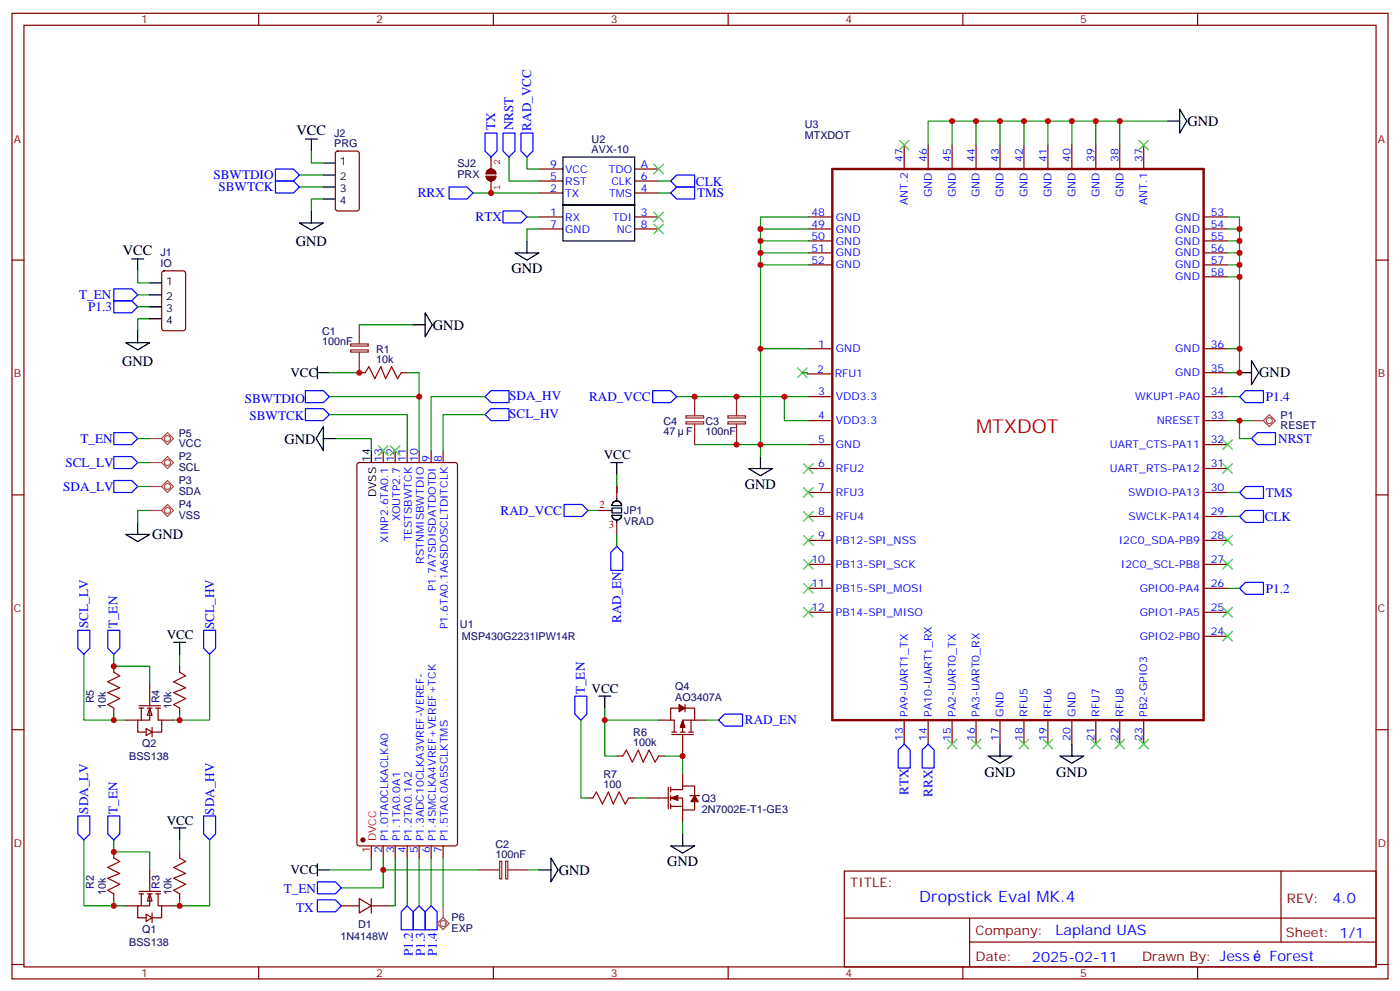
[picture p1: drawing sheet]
<svg xmlns="http://www.w3.org/2000/svg" width="412mm" height="292mm" viewBox="0 0 412 292" stroke-linecap="round" stroke-linejoin="round" font-family="sans-serif">
<path d="M107.6 109.7l1.1-1.7 1.7 3.5 1.8-3.5 1.4 3.5 1.8-3.5 1.7 3.5 1.1-1.8" fill="none" stroke="#a10000" stroke-width=".35"/>
<path d="M105.8 109.7h1.8M118.2 109.7h1.7" fill="none" stroke="#870000" stroke-width=".35"/>
<path d="M105.8 95.6v5.7M103.3 103h5.2v.7h-5.2zM103.3 101.3h5.2v.6h-5.2zM105.8 103.8v5.9M141.1 256.2h6M147.2 253.6h.6v5.2h-.6zM148.9 253.6h.7v5.2h-.7zM149.6 256.2h5.6" fill="none" stroke="#8c2424" stroke-width=".35"/>
<path d="M155.2 256.2h3.5" fill="none" stroke="#008700" stroke-width=".35"/>
<g fill="#fff" stroke="#870000" stroke-width=".35">
<path d="M44.1 263.2l.7 2.1h-1.4z"/>
<path d="M43 269.2l1.8 1.1-1.8 1z"/>
</g>
<g fill="none" stroke="#870000" stroke-width=".35">
<path d="M33.5 196.2v1.7M52.9 196.2v1.7M33.5 208.5v1.8M52.9 208.5v1.8M33.5 250.9v1.7M44.1 256.2v6.3M52.9 250.9v1.7M33.5 263.2v1.8M37 266.7h3.6M40.9 262.5h6.4M40.9 263.2h1.4M41.6 263.2v3.5"/>
<path d="M43.4 263.2h1.4M44.1 263.2v3.5h-3.5v3.6h2.4M44.8 268.9v2.8M45.9 263.2h1.4M46.6 263.2v3.5h1v3.6h-2.8M47.6 266.7h3.6M52.9 263.2v1.8"/>
</g>
<path d="M33.5 197.9l1.8 1.1-3.6 1.8 3.6 1.7-3.6 1.4 3.6 1.8-3.6 1.8 1.8 1M52.9 197.9l1.8 1.1-3.5 1.8 3.5 1.7-3.5 1.4 3.5 1.8-3.5 1.8 1.7 1M33.5 252.6l1.8 1.1-3.6 1.7 3.6 1.8-3.6 1.4 3.6 1.8-3.6 1.7 1.8 1.1M52.9 252.6l1.8 1.1-3.5 1.7 3.5 1.8-3.5 1.4 3.5 1.8-3.5 1.7 1.7 1.1" fill="none" stroke="#a10000" stroke-width=".35"/>
<path d="M24.7 192.7v19.4h8.8M33.5 192.7v3.5h10.6v5.3M52.9 192.7v3.5M61.7 192.7v19.4h-8.8M33.5 210.3v1.8h3.5M52.9 210.3v1.8h-1.7M24.7 247.3v19.4h8.8M33.5 247.3v3.6h10.6v5.3M52.9 247.3v3.6M61.7 247.3v19.4h-8.8M33.5 265v1.7h3.5M52.9 265v1.7h-1.7" fill="none" stroke="#008700" stroke-width=".35"/>
<path d="M51.2 189.1h3.5M52.9 189.1v3.6M51.2 243.8h3.5M52.9 243.8v3.5" fill="none" stroke="#000" stroke-width=".35"/>
<path d="M31.7 185.6h3.6v5.3l-1.8 1.8-1.8-1.8zM22.9 240.3h3.6v5.3l-1.8 1.7-1.8-1.7zM31.7 240.3h3.6v5.3l-1.8 1.7-1.8-1.7zM60 240.3h3.5v5.3l-1.8 1.7-1.7-1.7z" fill="none" stroke="#00f" stroke-width=".35"/>
<g fill="#fff" stroke="#870000" stroke-width=".35">
<path d="M44.1 208.5l.7 2.1h-1.4z"/>
<path d="M43 214.5l1.8 1.1-1.8 1z"/>
</g>
<g fill="none" stroke="#870000" stroke-width=".35">
<path d="M3.5 3.9h405.4v284.4h-405.4zM7.1 7.4h398.2v277.3h-398.2zM76.2 3.9v3.5M145.3 3.9v3.5M214.5 3.9v3.5M283.6 3.9v3.5M352.8 3.9v3.5M99 44.7l.5-.2h5.6l.7 .4v16.5l-.4 .7h-5.9l-.7-.4v-16.5zM158.7 56.8h7.1M158.7 53.3h7.1M158.7 49.8h7.1M187 56.8h7"/>
<path d="M187 53.3h7M187 49.8h7M266.3 42.7v7.1M273.4 42.7v7.1M280.5 42.7v7.1M287.5 42.7v7.1M294.6 42.7v7.1M301.6 42.7v7.1M308.7 42.7v7.1M315.7 42.7v7.1M322.8 42.7v7.1M329.8 42.7v7.1"/>
<path d="M336.9 42.7v7.1M3.5 76.6h3.6M47.9 80l.4-.2h5.7l.6 .4 .1 16.5-.5 .6-5.9 .1-.6-.5-.1-16.4zM158.7 63.9h7.1M158.7 67.4h7.1M187 63.9h7M187 67.4h7M238.1 63.9h7.1M238.1 67.4h7.1M238.1 70.9h7.1M238.1 74.5h7.1M238.1 78h7.1"/>
<path d="M354.5 63.9h7.1M354.5 67.4h7.1M354.5 70.9h7.1M354.5 74.5h7.1M354.5 78h7.1M405.3 76.6h3.6M354.5 81.5h7.1M237.8 110.1h7M238.1 116.8h7.1M238.1 102.7h7.1M354.5 116.8h7.1M354.5 109.7h7.1"/>
<path d="M354.5 102.7h7.1M105.4 136.4l.4-.2h28.3l.6 .4 .1 111.8-.5 .6-28.5 .1-.6-.5-.1-111.7zM112.9 132.7v3.5M116.4 132.7v3.5M119.9 132.7v3.5M123.5 132.7v3.5M127 132.7v3.5M130.5 132.7v3.5M238.1 123.9h7.1M238.1 138h7.1M238.1 130.9h7.1M354.5 123.9h7.1"/>
<path d="M354.5 138h7.1M354.5 130.9h7.1M3.5 145.7h3.6M238.1 152.1h7.1M238.1 145h7.1M238.1 159.1h7.1M354.5 152.1h7.1M354.5 145h7.1M354.5 159.1h7.1M405.3 145.7h3.6M238.1 173.2h7.1M238.1 166.2h7.1"/>
<path d="M354.5 173.2h7.1M354.5 166.2h7.1M238.1 180.3h7.1M354.5 187.4h7.1M354.5 180.3h7.1M3.5 214.9h3.6M37 212.1h3.6M40.9 207.8h6.4M40.9 208.5h1.4M41.6 208.5v3.6M43.4 208.5h1.4M44.1 208.5v3.6h-3.5v3.5h2.4"/>
<path d="M44.1 201.5v6.3M44.8 214.2v2.8M45.9 208.5h1.4M46.6 208.5v3.6h1v3.5h-2.8M47.6 212.1h3.6M194 212.1h3.6M197.9 216.3h6.4M197.9 215.6h1.4M200 208.5h-2.4v3.6h1v3.5M200.4 215.6h1.4M201.1 216.3v6.3M201.8 208.5h2.8v3.6"/>
<path d="M201.8 207.5v2.1M202.8 215.6h1.5M203.6 212.1v3.5M204.6 212.1h-3.5v3.5M204.6 212.1h3.5M266.3 212.1v7M273.4 212.1v7M280.5 212.1v7M287.5 212.1v7M294.6 212.1v7M301.6 212.1v7M308.7 212.1v7"/>
<path d="M315.7 212.1v7M322.8 212.1v7M329.8 212.1v7M336.9 212.1v7M405.3 214.9h3.6M172.9 235h1.7M181.7 222.6h1.7M185.2 235h1.8M190.5 235h6.3M194 222.6h1.8M196.8 231.8v6.4M197.6 235h3.5v3.5h3.5v-2.5"/>
<path d="M197.6 232.5h3.5v-1h3.5v2.8M197.6 231.8v1.4M197.6 234.3v1.4M197.6 236.7v1.5M197.6 237.5h3.5M201.1 227.9v3.6M201.1 238.5v3.5M203.2 234.3h2.8M112.9 249.1v3.5M116.4 249.1v3.5M119.9 249.1v3.5M123.5 249.1v3.5"/>
<path d="M127 249.1v3.5M130.5 249.1v3.5M248.7 256.5h156.6v28.2h-156.6zM377.3 256.5v20.9M100.5 266.7h5.3M105.8 264.6l3.6 2.1-3.6 2.2zM109.4 264.6v4.3M109.4 266.7h5.3M248.7 270.4h156.5M285.6 277.4h119.6M285.6 270.4v14.1M3.5 284h3.6"/>
<path d="M76.2 284.7v3.6M145.3 284.7v3.6M214.5 284.7v3.6M283.6 284.7v3.6M352.8 284.7v3.6M405.3 284h3.6"/>
</g>
<g fill="none" stroke="#00f" stroke-width=".35">
<path d="M142.9 39.2h3.5v5.3l-1.8 1.7-1.7-1.7zM148.2 39.2h3.5v5.3l-1.8 1.7-1.7-1.7zM153.5 39.2h3.5v5.3l-1.8 1.7-1.7-1.7zM81.1 53.3h5.3l1.8 1.8-1.8 1.7h-5.3zM81.1 49.8h5.3l1.8 1.7-1.8 1.8h-5.3zM132.3 55.1h5.3l1.7 1.7-1.7 1.8h-5.3zM197.6 53.3l1.7-1.8h5.3v3.6h-5.3zM199.3 55.1h5.3v3.5h-5.3l-1.7-1.8zM148.2 62.1h5.3l1.7 1.8-1.7 1.8h-5.3zM33.5 88.6h5.3l1.8 1.7-1.8 1.8h-5.3zM33.5 85.1h5.3l1.8 1.7-1.8 1.8h-5.3zM90 115h5.2l1.8 1.8-1.8 1.8h-5.2z"/>
<path d="M142.9 116.8l1.7-1.8h5.3v3.6h-5.3zM192.3 115h5.3l1.7 1.8-1.7 1.8h-5.3zM365.1 116.8l1.8-1.8h5.3v3.6h-5.3zM33.5 134.4h5.3l1.8 1.8-1.8 1.8h-5.3zM33.5 127.4h5.3l1.8 1.8-1.8 1.7h-5.3zM90 120.3h5.2l1.8 1.8-1.8 1.8h-5.2zM142.9 122.1l1.7-1.8h5.3v3.6h-5.3zM368.7 129.2l1.7-1.8h5.3v3.5h-5.3zM33.5 141.5h5.3l1.8 1.8-1.8 1.7h-5.3zM166.2 148.6h5.2l1.8 1.7-1.8 1.8h-5.2zM365.1 145l1.8-1.7h5.3v3.5h-5.3zM365.1 152.1l1.8-1.8h5.3v3.5h-5.3z"/>
<path d="M181.7 160.9l1.7 1.8v5.3h-3.5v-5.3zM365.1 173.2l1.8-1.7h5.3v3.5h-5.3zM22.9 185.6h3.6v5.3l-1.8 1.8-1.8-1.8zM60 185.6h3.5v5.3l-1.8 1.8-1.7-1.8zM169.3 205h3.6v5.3l-1.8 1.8-1.8-1.8zM211.7 212.1l1.7-1.8h5.3v3.5h-5.3zM266.3 219.1l1.8 1.8v5.3h-3.5v-5.3zM273.4 219.1l1.8 1.8v5.3h-3.6v-5.3zM93.5 259.7h5.3l1.7 1.7-1.7 1.8h-5.3zM93.5 265h5.3l1.7 1.7-1.7 1.8h-5.3zM119.9 266.7l1.8 1.8v5.3h-3.5v-5.3zM123.5 266.7l1.7 1.8v5.3h-3.5v-5.3z"/>
<path d="M127 266.7l1.8 1.8v5.3h-3.6v-5.3z"/>
</g>
<g fill="none" stroke="#000" stroke-width=".35">
<path d="M344 35.7h3.5M347.5 32.1l2.1 3.6-2.1 3.5zM90 41h3.5M91.7 41v3.5M95.2 48h3.6M95.2 51.5h3.6M95.2 55.1h3.6M95.2 58.6h3.6M165.8 46.2h21.2v24.7h-21.2zM38.8 76.2h3.5M40.6 76.2v3.6M88.2 65.7h7l-3.5 2.1z"/>
<path d="M91.7 62.1v3.6M151.7 74.5h7l-3.5 2.1zM155.2 70.9v3.6M187 60.4h-21.2h21.2M40.6 97.4v3.5M44.1 83.3h3.5M44.1 86.8h3.5M44.1 90.3h3.5M44.1 93.9h3.5M121.7 95.6h3.5M125.2 92.1l2.2 3.5-2.2 3.6zM37 100.9h7.1l-3.5 2.1z"/>
<path d="M93.5 109.7h3.5M93.5 108v3.5M365.1 109.7h3.6M368.7 106.2l2.1 3.5-2.1 3.6zM95.2 125.6v7.1l-2.1-3.5zM95.2 129.2h3.6M109.4 132.7v3.5M179.9 136.2h3.5M181.7 136.2v3.5M220.5 138h7l-3.5 2.1zM224 134.4v3.6M37 157.4h7.1l-3.5 2.1z"/>
<path d="M40.6 153.8v3.6M179.9 150.3h.4M180.3 149.6h2.8v1.4h-2.8zM180.3 151.7h2.8a1.41 1.41 0 0 1-1.4 1.4 1.41 1.41 0 0 1-1.4-1.4zM180.5 148.1a1.41 1.41 0 0 1 1.6-.5 1.41 1.41 0 0 1 1 1.3h-2.8zM181.7 146.8v.7M181.7 153.1v.7M176.4 205h3.5M178.2 205v3.5M294.6 219.1v3.5M315.7 219.1v3.5M291 222.6h7.1l-3.5 2.2z"/>
<path d="M312.2 222.6h7.1l-3.6 2.2zM93.5 256.2h3.5M93.5 254.4v3.5M158.7 256.2h3.6M162.3 252.6l2.1 3.6-2.1 3.5zM197.6 249.1h7l-3.5 2.1zM201.1 245.6v3.5"/>
</g>
<path d="M245.2 49.8h109.3v162.3h-109.3z" fill="none" stroke="#870000" stroke-width=".71"/>
<g fill="#850000" stroke="#850000" stroke-width=".35">
<path d="M143.2 51.9h2.8a1.41 1.41 0 0 1-1.4 1.4 1.41 1.41 0 0 1-1.4-1.4z"/>
<path d="M143.5 50.4a1.41 1.41 0 0 1 1.6-.6 1.41 1.41 0 0 1 .9 1.4h-2.8z"/>
</g>
<path d="M143.2 51.9h2.8a1.41 1.41 0 0 1-1.4 1.4 1.41 1.41 0 0 1-1.4-1.4zM143.5 50.4a1.41 1.41 0 0 1 1.6-.6 1.41 1.41 0 0 1 .9 1.4h-2.8zM144.6 46.2v3.6M144.6 53.3v3.5M176.4 150.3h3.5M181.7 143.3v3.5M181.7 153.8v3.6" fill="none" stroke="#850000" stroke-width=".35"/>
<g fill="none" stroke="#008700" stroke-width=".35">
<path d="M280.5 35.7v7M287.5 35.7v7M294.6 35.7v7M301.6 35.7v7M308.7 35.7v7M315.7 35.7v7M322.8 35.7v7M329.8 35.7v7M344 35.7h-70.6v7M88.2 55.1h7M88.2 51.5h7M91.7 44.5v3.5h3.5"/>
<path d="M95.2 58.6h-3.5v3.5M139.3 56.8h19.4M149.9 46.2v7.1h8.8M155.2 46.2v3.6h3.5M194 56.8h3.6M194 53.3h3.6M40.6 79.8v3.5h3.5M155.2 63.9h3.5M158.7 67.4h-3.5v3.5M224 74.5h14.1M224 70.9h14.1M224 67.4h14.1"/>
<path d="M238.1 78h-14.1v24.7M238.1 63.9h-14.1v14.1M361.6 63.9h3.5v38.8M361.6 78h3.5M361.6 74.5h3.5M361.6 70.9h3.5M361.6 67.4h3.5M40.6 86.8h3.5M40.6 90.3h3.5M44.1 93.9h-3.5v3.5M105.8 95.6h15.9M361.6 81.5h3.5"/>
<path d="M97 116.8h26.5v15.9M97 109.7h8.8M119.9 109.7h3.6v7.1M142.9 116.8h-15.9v15.9M199.3 116.8h38.8M231.1 116.8v7.1h7M236.4 109.7h1.4v.4M238.1 102.7h-14.1v31.7M361.6 102.7h3.5v7h-3.5M361.6 116.8h3.5M40.6 136.2h3.5M40.6 129.2h3.5"/>
<path d="M97 122.1h22.9v10.6M98.8 129.2h10.6v3.5M142.9 122.1h-12.4v10.6M181.7 139.7v3.6M204.6 130.9h33.5M361.6 123.9h7.1M365.1 123.9v5.3h3.6M40.6 143.3h3.5M44.1 150.3h-3.5v3.5M173.2 150.3h3.2M181.7 157.4v3.5M361.6 152.1h3.5"/>
<path d="M361.6 145h3.5M361.6 173.2h3.5M171.1 212.1v22.9h1.8M178.2 208.5v14.1h3.5M178.2 212.1h15.8M208.1 212.1h3.6M187 235h3.5M195.8 222.6h5.3v5.3M109.4 252.6v3.6h-12.4M112.9 252.6v8.8h-12.4M112.9 256.2h28.2M116.4 252.6v14.1h-1.7"/>
<path d="M119.9 252.6v14.1M123.5 252.6v14.1M127 252.6v14.1M130.5 252.6v14.1M201.1 242v3.6"/>
</g>
<g fill="none" stroke="#3c3" stroke-width=".35">
<path d="M192.6 48.4l2.8 2.8M195.4 48.4l-2.8 2.8M264.9 41.3l2.9 2.8M267.8 41.3l-2.9 2.8M335.5 41.3l2.8 2.8M338.3 41.3l-2.8 2.8M192.6 66l2.8 2.8M192.6 62.5l2.8 2.8M195.4 66l-2.8 2.8M195.4 62.5l-2.8 2.8M234.9 108.3l2.9 2.9M237.8 108.3l-2.9 2.9"/>
<path d="M111.5 131.3l2.8 2.8M114.3 131.3l-2.8 2.8M115 131.3l2.8 2.8M117.8 131.3l-2.8 2.8M236.7 136.6l2.8 2.8M239.5 136.6l-2.8 2.8M360.2 129.5l2.8 2.8M360.2 136.6l2.8 2.8M363 136.6l-2.8 2.8M363 129.5l-2.8 2.8M236.7 157.7l2.8 2.8M236.7 150.7l2.8 2.8"/>
<path d="M236.7 143.6l2.8 2.8M239.5 157.7l-2.8 2.8M239.5 150.7l-2.8 2.8M239.5 143.6l-2.8 2.8M360.2 157.7l2.8 2.8M363 157.7l-2.8 2.8M236.7 178.9l2.8 2.8M236.7 171.8l2.8 2.9M236.7 164.8l2.8 2.8M239.5 178.9l-2.8 2.8M239.5 171.8l-2.8 2.9M239.5 164.8l-2.8 2.8"/>
<path d="M360.2 164.8l2.8 2.8M360.2 178.9l2.8 2.8M363 164.8l-2.8 2.8M363 178.9l-2.8 2.8M360.2 185.9l2.8 2.9M363 185.9l-2.8 2.9M279 217.7l2.9 2.8M281.9 217.7l-2.9 2.8M286.1 217.7l2.8 2.8M288.9 217.7l-2.8 2.8M300.2 217.7l2.8 2.8M303 217.7l-2.8 2.8"/>
<path d="M307.3 217.7l2.8 2.8M310.1 217.7l-2.8 2.8M321.4 217.7l2.8 2.8M324.2 217.7l-2.8 2.8M328.4 217.7l2.9 2.8M331.3 217.7l-2.9 2.8M335.5 217.7l2.8 2.8M338.3 217.7l-2.8 2.8"/>
</g>
<g fill="none" stroke="#a64a4a" stroke-width=".35">
<path d="M44.1 136.2h3.5M44.1 129.2h3.5M47.6 136.2l1.7-1.8 1.8 1.8-1.8 1.8zM47.6 129.2l1.7-1.8 1.8 1.8-1.8 1.7zM368.7 123.9h3.4M373.9 122.1l1.8 1.8-1.8 1.7-1.8-1.7zM44.1 150.3h3.5M44.1 143.3h3.5M47.6 150.3l1.7-1.7 1.8 1.7-1.8 1.8zM47.6 143.3l1.7-1.8 1.8 1.8-1.8 1.7zM130.5 270.2l1.8 1.8-1.8 1.7-1.7-1.7zM130.5 266.7v3.5"/>
<circle cx="49.3" cy="136.2" r=".88"/>
<circle cx="49.3" cy="129.2" r=".88"/>
<circle cx="373.9" cy="123.9" r=".88"/>
<circle cx="49.3" cy="150.3" r=".88"/>
<circle cx="49.3" cy="143.3" r=".88"/>
<circle cx="130.5" cy="272" r=".88"/>
</g>
<g fill="#870000" stroke="#870000" stroke-width=".35">
<path d="M204.6 234.3l1.1 1.7h-2.1z"/>
<path d="M197.6 235l2.1-.7v1.4z"/>
<path d="M201.1 212.1l.7 2.1h-1.4z"/>
<path d="M200 207.5l1.8 1-1.8 1.1z"/>
<circle cx="106.9" cy="247.3" r=".53"/>
</g>
<path d="M109.4 249.1v3.5" fill="none" stroke="#f00" stroke-width=".35"/>
<path d="M204.6 116.8v5.6M217 116.8v5.6M202.1 124.2h5.2v.6h-5.2zM202.1 122.4h5.2v.7h-5.2zM204.6 124.9v6M214.4 124.2h5.2v.6h-5.2zM214.4 122.4h5.2v.7h-5.2zM217 124.9v6" fill="none" stroke="#8c2424" stroke-width=".35"/>
<path d="M174.6 235l1.1-1.8 1.7 3.5 1.8-3.5 1.4 3.5 1.8-3.5 1.7 3.5 1.1-1.7M183.4 222.6l1.1-1.7 1.8 3.5 1.7-3.5 1.4 3.5 1.8-3.5 1.8 3.5 1-1.8" fill="none" stroke="#a10000" stroke-width=".35"/>
<g fill="#c00">
<circle cx="33.5" cy="250.9" r=".88"/>
<circle cx="33.5" cy="266.7" r=".88"/>
<circle cx="52.9" cy="266.7" r=".88"/>
<circle cx="52.9" cy="212.1" r=".88"/>
<circle cx="33.5" cy="212.1" r=".88"/>
<circle cx="33.5" cy="196.2" r=".88"/>
<circle cx="280.5" cy="35.7" r=".88"/>
<circle cx="287.5" cy="35.7" r=".88"/>
<circle cx="294.6" cy="35.7" r=".88"/>
<circle cx="301.6" cy="35.7" r=".88"/>
<circle cx="308.7" cy="35.7" r=".88"/>
<circle cx="315.7" cy="35.7" r=".88"/>
<circle cx="322.8" cy="35.7" r=".88"/>
<circle cx="329.8" cy="35.7" r=".88"/>
<circle cx="365.1" cy="109.7" r=".88"/>
<circle cx="365.1" cy="102.7" r=".88"/>
<circle cx="365.1" cy="81.5" r=".88"/>
<circle cx="365.1" cy="78" r=".88"/>
<circle cx="365.1" cy="74.5" r=".88"/>
<circle cx="365.1" cy="70.9" r=".88"/>
<circle cx="365.1" cy="67.4" r=".88"/>
<circle cx="231.1" cy="116.8" r=".88"/>
<circle cx="224" cy="130.9" r=".88"/>
<circle cx="224" cy="102.7" r=".88"/>
<circle cx="224" cy="78" r=".88"/>
<circle cx="224" cy="67.4" r=".88"/>
<circle cx="224" cy="74.5" r=".88"/>
<circle cx="224" cy="70.9" r=".88"/>
<circle cx="112.9" cy="256.2" r=".88"/>
<circle cx="105.8" cy="109.7" r=".88"/>
<circle cx="123.5" cy="116.8" r=".88"/>
<circle cx="365.1" cy="123.9" r=".88"/>
<circle cx="144.6" cy="56.8" r=".88"/>
<circle cx="217" cy="116.8" r=".88"/>
<circle cx="204.6" cy="116.8" r=".88"/>
<circle cx="217" cy="130.9" r=".88"/>
<circle cx="178.2" cy="212.1" r=".88"/>
<circle cx="201.1" cy="222.6" r=".88"/>
</g>
<text font-size="5.6" fill="#f00" x="287.5" y="127.4">MTXDOT</text>
<text font-size="4.6" fill="#00f" x="270.8" y="265.5">Dropstick Eval MK.4</text>
<g font-size="4.2">
<text x="87.4" y="39.9">VCC</text>
<text x="349.8" y="37.1">GND</text>
<text x="36.2" y="75.2">VCC</text>
<text x="87.1" y="72.4">GND</text>
<text x="150.6" y="80.5">GND</text>
<text x="127.5" y="97.1">GND</text>
<text x="36" y="107.6">GND</text>
<text x="370.9" y="111.2">GND</text>
<text x="83.8" y="130.6">GND</text>
<text x="219.4" y="144.1">GND</text>
<text x="44.8" y="158.8">GND</text>
<text x="290" y="228.7">GND</text>
<text x="311.1" y="228.7">GND</text>
<text x="164.6" y="257.6">GND</text>
<text x="196.5" y="255.2">GND</text>
</g>
<g font-size="4.2" fill="#00f">
<text x="392.5" y="265.8">4.0</text>
<text x="310.9" y="275.3">Lapland UAS</text>
<text x="304" y="283.1">2025-02-11</text>
<text x="373.9" y="283.1">Forest</text>
</g>
<g font-size="3.9" fill="#00f">
<text x="145.9" y="38.2" transform="rotate(-90 145.9 38.2)">TX</text>
<text x="151.2" y="38.4" transform="rotate(-90 151.2 38.4)">NRST</text>
<text x="156.5" y="38.5" transform="rotate(-90 156.5 38.5)">RAD_VCC</text>
<text x="62.9" y="52.8">SBWTDIO</text>
<text x="64.4" y="56.4">SBWTCK</text>
<text x="123.1" y="58.1">RRX</text>
<text x="205" y="54.7">CLK</text>
<text x="205.3" y="58.1">TMS</text>
<text x="140.1" y="65.2">RTX</text>
<text x="23.3" y="88.1">T_EN</text>
<text x="26" y="91.6">P1.3</text>
<text x="72.1" y="118.5">SBWTDIO</text>
<text x="150" y="117.7">SDA_HV</text>
<text x="173.6" y="118.1">RAD_VCC</text>
<text x="372.9" y="118.1">P1.4</text>
<text x="73.5" y="123.8">SBWTCK</text>
<text x="150" y="123">SCL_HV</text>
<text x="23.7" y="130.5">T_EN</text>
<text x="376.5" y="130.4">NRST</text>
<text x="19.3" y="137.5">SCL_LV</text>
<text x="18.7" y="144.5">SDA_LV</text>
<text x="372.9" y="146.3">TMS</text>
<text x="147.4" y="151.6">RAD_VCC</text>
<text x="372.6" y="153.4">CLK</text>
<text x="372.9" y="174.5">P1.2</text>
<text x="26" y="184.9" transform="rotate(-90 26 184.9)">SCL_LV</text>
<text x="34.6" y="185" transform="rotate(-90 34.6 185)">T_EN</text>
<text x="63.1" y="185.2" transform="rotate(-90 63.1 185.2)">SCL_HV</text>
<text x="183" y="183.5" transform="rotate(-90 183 183.5)">RAD_EN</text>
<text x="172.2" y="204.4" transform="rotate(-90 172.2 204.4)">T_EN</text>
<text x="219.4" y="213.3">RAD_EN</text>
<text x="26" y="239.6" transform="rotate(-90 26 239.6)">SDA_LV</text>
<text x="34.6" y="239.7" transform="rotate(-90 34.6 239.7)">T_EN</text>
<text x="63.1" y="239.9" transform="rotate(-90 63.1 239.9)">SDA_HV</text>
<text x="267.6" y="234.2" transform="rotate(-90 267.6 234.2)">RTX</text>
<text x="274.7" y="234.6" transform="rotate(-90 274.7 234.6)">RRX</text>
<text x="83.6" y="262.8">T_EN</text>
<text x="87.3" y="268.5">TX</text>
<text x="121.6" y="281.6" transform="rotate(-90 121.6 281.6)">P1.2</text>
<text x="125.2" y="281.6" transform="rotate(-90 125.2 281.6)">P1.3</text>
<text x="128.7" y="281.6" transform="rotate(-90 128.7 281.6)">P1.4</text>
</g>
<g font-size="3.9">
<text x="85.5" y="111">VCC</text>
<text x="177.9" y="135.2">VCC</text>
<text x="49.1" y="188.1">VCC</text>
<text x="174.3" y="204">VCC</text>
<text x="49.1" y="242.8">VCC</text>
<text x="85.5" y="257.4">VCC</text>
</g>
<g font-size="3.9" fill="#800">
<text x="250.5" y="261.1">TITLE:</text>
<text x="379.1" y="265.8">REV:</text>
<text x="287.4" y="275.3">Company:</text>
<text x="378.7" y="275.9">Sheet: 1/1</text>
<text x="287.4" y="283">Date:</text>
<text x="336.4" y="283.1">Drawn By: Jess</text>
</g>
<g font-size="3.2" fill="#800">
<text x="41.6" y="6.9">1</text>
<text x="110.8" y="6.9">2</text>
<text x="179.9" y="6.9">3</text>
<text x="249.1" y="6.9">4</text>
<text x="318.2" y="6.9">5</text>
<text x="4.1" y="42">A</text>
<text x="405.9" y="42">A</text>
<text x="4.1" y="111.2">B</text>
<text x="405.9" y="111.2">B</text>
<text x="4.1" y="180.3">C</text>
<text x="405.9" y="180.3">C</text>
<text x="4.1" y="249.4">D</text>
<text x="405.9" y="249.4">D</text>
<text x="41.6" y="287.7">1</text>
<text x="110.8" y="287.7">2</text>
<text x="179.9" y="287.7">3</text>
<text x="249.1" y="287.7">4</text>
<text x="318.2" y="287.7">5</text>
</g>
<g font-size="3.2" fill="#000080">
<text x="98.4" y="40.2">J2</text>
<text x="237.1" y="41">MTXDOT</text>
<text x="237.1" y="37.8">U3</text>
<text x="98.4" y="43.4">PRG</text>
<text x="174.3" y="45.2">AVX-10</text>
<text x="174.3" y="42">U2</text>
<text x="134.7" y="52.3">PRX</text>
<text x="134.7" y="49.2">SJ2</text>
<text x="47.3" y="75.5">J1</text>
<text x="47.3" y="78.7">IO</text>
<text x="94.9" y="101.6">100nF</text>
<text x="94.9" y="98.5">C1</text>
<text x="110.8" y="106.9">10k</text>
<text x="110.8" y="103.9">R1</text>
<text x="195.5" y="125.1">C4</text>
<text x="207.8" y="125.1">C3</text>
<text x="377.2" y="123.2">P1</text>
<text x="52.7" y="131.7">VCC</text>
<text x="52.7" y="128.5">P5</text>
<text x="195.5" y="128.1">47</text>
<text x="202.2" y="128.1">F</text>
<text x="207.8" y="128.1">100nF</text>
<text x="377.2" y="126.4">RESET</text>
<text x="52.7" y="135.6">P2</text>
<text x="52.7" y="142.6">P3</text>
<text x="52.7" y="138.7">SCL</text>
<text x="52.7" y="149.7">P4</text>
<text x="52.7" y="145.8">SDA</text>
<text x="52.7" y="152.9">VSS</text>
<text x="183.8" y="154.6">VRAD</text>
<text x="183.8" y="151.5">JP1</text>
<text x="135.5" y="185">U1</text>
<text x="136.1" y="188.5">MSP430G2231IPW14R</text>
<text x="198.9" y="203.3">Q4</text>
<text x="27.6" y="207.1" transform="rotate(-90 27.6 207.1)">R5</text>
<text x="31.1" y="208.9" transform="rotate(-90 31.1 208.9)">10k</text>
<text x="47" y="207.1" transform="rotate(-90 47 207.1)">R4</text>
<text x="50.5" y="208.9" transform="rotate(-90 50.5 208.9)">10k</text>
<text x="198.9" y="206.4">AO3407A</text>
<text x="41.9" y="220">Q2</text>
<text x="186.6" y="219.8">100k</text>
<text x="186.6" y="216.8">R6</text>
<text x="38.1" y="223.8">BSS138</text>
<text x="177.7" y="232.2">100</text>
<text x="177.7" y="229.1">R7</text>
<text x="206.7" y="239.3">2N7002E-T1-GE3</text>
<text x="206.7" y="236.1">Q3</text>
<text x="145.9" y="249.6">C2</text>
<text x="145.9" y="252.6">100nF</text>
<text x="27.6" y="261.8" transform="rotate(-90 27.6 261.8)">R2</text>
<text x="31.1" y="263.6" transform="rotate(-90 31.1 263.6)">10k</text>
<text x="47" y="261.8" transform="rotate(-90 47 261.8)">R3</text>
<text x="50.5" y="263.6" transform="rotate(-90 50.5 263.6)">10k</text>
<text x="41.9" y="274.7">Q1</text>
<text x="105.5" y="273.2">D1</text>
<text x="133" y="274.3">EXP</text>
<text x="133" y="271.1">P6</text>
<text x="38.1" y="278.5">BSS138</text>
<text x="100.3" y="276.7">1N4148W</text>
</g>
<g font-size="3.2" fill="#00f">
<text x="266" y="47.7" transform="rotate(-90 266 47.7)">47</text>
<text x="273" y="47.7" transform="rotate(-90 273 47.7)">46</text>
<text x="280.1" y="47.7" transform="rotate(-90 280.1 47.7)">45</text>
<text x="287.2" y="47.7" transform="rotate(-90 287.2 47.7)">44</text>
<text x="294.2" y="47.7" transform="rotate(-90 294.2 47.7)">43</text>
<text x="301.3" y="47.7" transform="rotate(-90 301.3 47.7)">42</text>
<text x="308.3" y="47.7" transform="rotate(-90 308.3 47.7)">41</text>
<text x="315.4" y="47.7" transform="rotate(-90 315.4 47.7)">40</text>
<text x="322.4" y="47.7" transform="rotate(-90 322.4 47.7)">39</text>
<text x="329.5" y="47.7" transform="rotate(-90 329.5 47.7)">38</text>
<text x="336.5" y="47.7" transform="rotate(-90 336.5 47.7)">37</text>
<text x="162" y="53">5</text>
<text x="162" y="49.4">9</text>
<text x="166.5" y="50.8">VCC</text>
<text x="179.4" y="50.8">TDO</text>
<text x="188.7" y="53">6</text>
<text x="188.7" y="49.4">A</text>
<text x="162" y="56.5">2</text>
<text x="166.5" y="57.9">TX</text>
<text x="166.5" y="54.4">RST</text>
<text x="179.5" y="57.9">TMS</text>
<text x="180.1" y="54.4">CLK</text>
<text x="188.7" y="56.5">4</text>
<text x="274.5" y="58.1" transform="rotate(-90 274.5 58.1)">GND</text>
<text x="281.5" y="58.1" transform="rotate(-90 281.5 58.1)">GND</text>
<text x="288.6" y="58.1" transform="rotate(-90 288.6 58.1)">GND</text>
<text x="295.6" y="58.1" transform="rotate(-90 295.6 58.1)">GND</text>
<text x="302.7" y="58.1" transform="rotate(-90 302.7 58.1)">GND</text>
<text x="309.7" y="58.1" transform="rotate(-90 309.7 58.1)">GND</text>
<text x="316.8" y="58.1" transform="rotate(-90 316.8 58.1)">GND</text>
<text x="323.8" y="58.1" transform="rotate(-90 323.8 58.1)">GND</text>
<text x="330.9" y="58.1" transform="rotate(-90 330.9 58.1)">GND</text>
<text x="162" y="63.5">1</text>
<text x="166.5" y="64.9">RX</text>
<text x="180.5" y="64.9">TDI</text>
<text x="188.7" y="63.5">3</text>
<text x="239" y="63.5">48</text>
<text x="246.2" y="64.9">GND</text>
<text x="267.4" y="60.5" transform="rotate(-90 267.4 60.5)">ANT.2</text>
<text x="338" y="60.5" transform="rotate(-90 338 60.5)">ANT.1</text>
<text x="346.2" y="64.9">GND</text>
<text x="356.7" y="63.5">53</text>
<text x="162" y="67.1">7</text>
<text x="166.5" y="68.5">GND</text>
<text x="181.7" y="68.5">NC</text>
<text x="188.7" y="67.1">8</text>
<text x="239" y="67.1">49</text>
<text x="239" y="70.6">50</text>
<text x="246.2" y="68.5">GND</text>
<text x="346.2" y="68.5">GND</text>
<text x="356.7" y="67.1">54</text>
<text x="356.7" y="70.6">55</text>
<text x="239" y="74.1">51</text>
<text x="239" y="77.6">52</text>
<text x="246.2" y="72">GND</text>
<text x="246.2" y="75.5">GND</text>
<text x="346.2" y="72">GND</text>
<text x="346.2" y="75.5">GND</text>
<text x="356.7" y="74.1">56</text>
<text x="356.7" y="77.6">57</text>
<text x="246.2" y="79.1">GND</text>
<text x="346.2" y="79.1">GND</text>
<text x="346.2" y="82.6">GND</text>
<text x="356.7" y="81.2">58</text>
<text x="241" y="102.3">1</text>
<text x="246.2" y="103.8">GND</text>
<text x="346.2" y="103.8">GND</text>
<text x="356.7" y="102.3">36</text>
<text x="240.7" y="109.7">2</text>
<text x="245.9" y="111.2">RFU1</text>
<text x="346.2" y="110.8">GND</text>
<text x="356.7" y="109.4">35</text>
<text x="241" y="116.5">3</text>
<text x="246.2" y="117.9">VDD3.3</text>
<text x="334.4" y="117.9">WKUP1-PA0</text>
<text x="356.7" y="116.5">34</text>
<text x="241" y="123.5">4</text>
<text x="246.2" y="124.9">VDD3.3</text>
<text x="340.8" y="124.9">NRESET</text>
<text x="356.7" y="123.5">33</text>
<text x="241" y="130.6">5</text>
<text x="246.2" y="132">GND</text>
<text x="326.9" y="132">UART_CTS-PA11</text>
<text x="356.7" y="130.6">32</text>
<text x="112.5" y="136" transform="rotate(-90 112.5 136)">13</text>
<text x="116.1" y="136" transform="rotate(-90 116.1 136)">12</text>
<text x="119.6" y="136" transform="rotate(-90 119.6 136)">11</text>
<text x="123.1" y="136" transform="rotate(-90 123.1 136)">10</text>
<text x="126.6" y="136" transform="rotate(-90 126.6 136)">9</text>
<text x="130.2" y="136" transform="rotate(-90 130.2 136)">8</text>
<text x="241" y="137.6">6</text>
<text x="356.7" y="137.6">31</text>
<text x="246.2" y="139">RFU2</text>
<text x="326.9" y="139">UART_RTS-PA12</text>
<text x="241" y="144.7">7</text>
<text x="246.2" y="146.1">RFU3</text>
<text x="332.3" y="146.1">SWDIO-PA13</text>
<text x="356.7" y="144.7">30</text>
<text x="117.8" y="153.6" transform="rotate(-90 117.8 153.6)">XOUTP2.7</text>
<text x="241" y="151.7">8</text>
<text x="246.2" y="153.1">RFU4</text>
<text x="332.4" y="153.1">SWCLK-PA14</text>
<text x="356.7" y="151.7">29</text>
<text x="114.3" y="159.8" transform="rotate(-90 114.3 159.8)">XINP2.6TA0.1</text>
<text x="121.4" y="159.4" transform="rotate(-90 121.4 159.4)">TESTSBWTCK</text>
<text x="241" y="158.8">9</text>
<text x="246.2" y="160.2">PB12-SPI_NSS</text>
<text x="329.6" y="160.2">I2C0_SDA-PB9</text>
<text x="356.7" y="158.8">28</text>
<text x="124.9" y="165.9" transform="rotate(-90 124.9 165.9)">RSTNMISBWTDIO</text>
<text x="239" y="165.8">10</text>
<text x="246.2" y="167.3">PB13-SPI_SCK</text>
<text x="330.2" y="167.3">I2C0_SCL-PB8</text>
<text x="356.7" y="165.8">27</text>
<text x="239" y="172.9">11</text>
<text x="356.7" y="172.9">26</text>
<text x="128.4" y="174.2" transform="rotate(-90 128.4 174.2)">P1.7A7SDISDATDOTDI</text>
<text x="239" y="180">12</text>
<text x="246.2" y="174.3">PB15-SPI_MOSI</text>
<text x="335.7" y="174.3">GPIO0-PA4</text>
<text x="356.7" y="180">25</text>
<text x="131.9" y="185.2" transform="rotate(-90 131.9 185.2)">P1.6TA0.1A6SDOSCLTDITCLK</text>
<text x="246.2" y="181.4">PB14-SPI_MISO</text>
<text x="335.7" y="181.4">GPIO1-PA5</text>
<text x="335.7" y="188.4">GPIO2-PB0</text>
<text x="356.7" y="187">24</text>
<text x="267.4" y="211" transform="rotate(-90 267.4 211)">PA9-UART1_TX</text>
<text x="274.5" y="211" transform="rotate(-90 274.5 211)">PA10-UART1_RX</text>
<text x="281.5" y="211" transform="rotate(-90 281.5 211)">PA2-UART0_TX</text>
<text x="288.6" y="211" transform="rotate(-90 288.6 211)">PA3-UART0_RX</text>
<text x="295.6" y="211" transform="rotate(-90 295.6 211)">GND</text>
<text x="302.7" y="211" transform="rotate(-90 302.7 211)">RFU5</text>
<text x="309.7" y="211" transform="rotate(-90 309.7 211)">RFU6</text>
<text x="316.8" y="211" transform="rotate(-90 316.8 211)">GND</text>
<text x="323.8" y="211" transform="rotate(-90 323.8 211)">RFU7</text>
<text x="330.9" y="211" transform="rotate(-90 330.9 211)">RFU8</text>
<text x="338" y="211" transform="rotate(-90 338 211)">PB2-GPIO3</text>
<text x="266" y="218.2" transform="rotate(-90 266 218.2)">13</text>
<text x="273" y="218.2" transform="rotate(-90 273 218.2)">14</text>
<text x="280.1" y="218.2" transform="rotate(-90 280.1 218.2)">15</text>
<text x="287.2" y="218.2" transform="rotate(-90 287.2 218.2)">16</text>
<text x="294.2" y="218.2" transform="rotate(-90 294.2 218.2)">17</text>
<text x="301.3" y="218.2" transform="rotate(-90 301.3 218.2)">18</text>
<text x="308.3" y="218.2" transform="rotate(-90 308.3 218.2)">19</text>
<text x="315.4" y="218.2" transform="rotate(-90 315.4 218.2)">20</text>
<text x="322.4" y="218.2" transform="rotate(-90 322.4 218.2)">21</text>
<text x="329.5" y="218.2" transform="rotate(-90 329.5 218.2)">22</text>
<text x="336.5" y="218.2" transform="rotate(-90 336.5 218.2)">23</text>
<text x="112.5" y="251.3" transform="rotate(-90 112.5 251.3)">2</text>
<text x="114.3" y="247.8" transform="rotate(-90 114.3 247.8)">P1.0TA0CLKACLKA0</text>
<text x="116.1" y="251.3" transform="rotate(-90 116.1 251.3)">3</text>
<text x="117.8" y="247.8" transform="rotate(-90 117.8 247.8)">P1.1TA0.0A1</text>
<text x="119.6" y="251.3" transform="rotate(-90 119.6 251.3)">4</text>
<text x="121.4" y="247.8" transform="rotate(-90 121.4 247.8)">P1.2TA0.1A2</text>
<text x="123.1" y="251.3" transform="rotate(-90 123.1 251.3)">5</text>
<text x="124.9" y="247.8" transform="rotate(-90 124.9 247.8)">P1.3ADC10CLKA3VREF-VEREF-</text>
<text x="126.6" y="251.3" transform="rotate(-90 126.6 251.3)">6</text>
<text x="128.4" y="247.8" transform="rotate(-90 128.4 247.8)">P1.4SMCLKA4VREF+VEREF+TCK</text>
<text x="130.2" y="251.3" transform="rotate(-90 130.2 251.3)">7</text>
<text x="131.9" y="247.8" transform="rotate(-90 131.9 247.8)">P1.5TA0.0A5SCLKTMS</text>
</g>
<g font-size="3.2">
<text x="100.1" y="48.7">1</text>
<text x="100.1" y="53">2</text>
<text x="100.1" y="56.5">3</text>
<text x="100.1" y="60">4</text>
<text x="48.9" y="84">1</text>
<text x="48.9" y="88.2">2</text>
<text x="48.9" y="91.8">3</text>
<text x="48.9" y="95.3">4</text>
<text x="109" y="136" transform="rotate(-90 109 136)">14</text>
<text x="110.8" y="146.5" transform="rotate(-90 110.8 146.5)">DVSS</text>
</g>
<g font-size="3.2" fill="#840000">
<text x="176.6" y="149.6">2</text>
<text x="181" y="145">1</text>
<text x="179.4" y="155.6">3</text>
</g>
<g font-size="3.2" fill="#f00">
<text x="109" y="251.3" transform="rotate(-90 109 251.3)">1</text>
<text x="110.8" y="247.8" transform="rotate(-90 110.8 247.8)">DVCC</text>
</g>
<g font-size="2.8" fill="#840000">
<text x="147.3" y="48.7" transform="rotate(-90 147.3 48.7)">2</text>
<text x="147.3" y="56.1" transform="rotate(-90 147.3 56.1)">1</text>
</g>
</svg>
